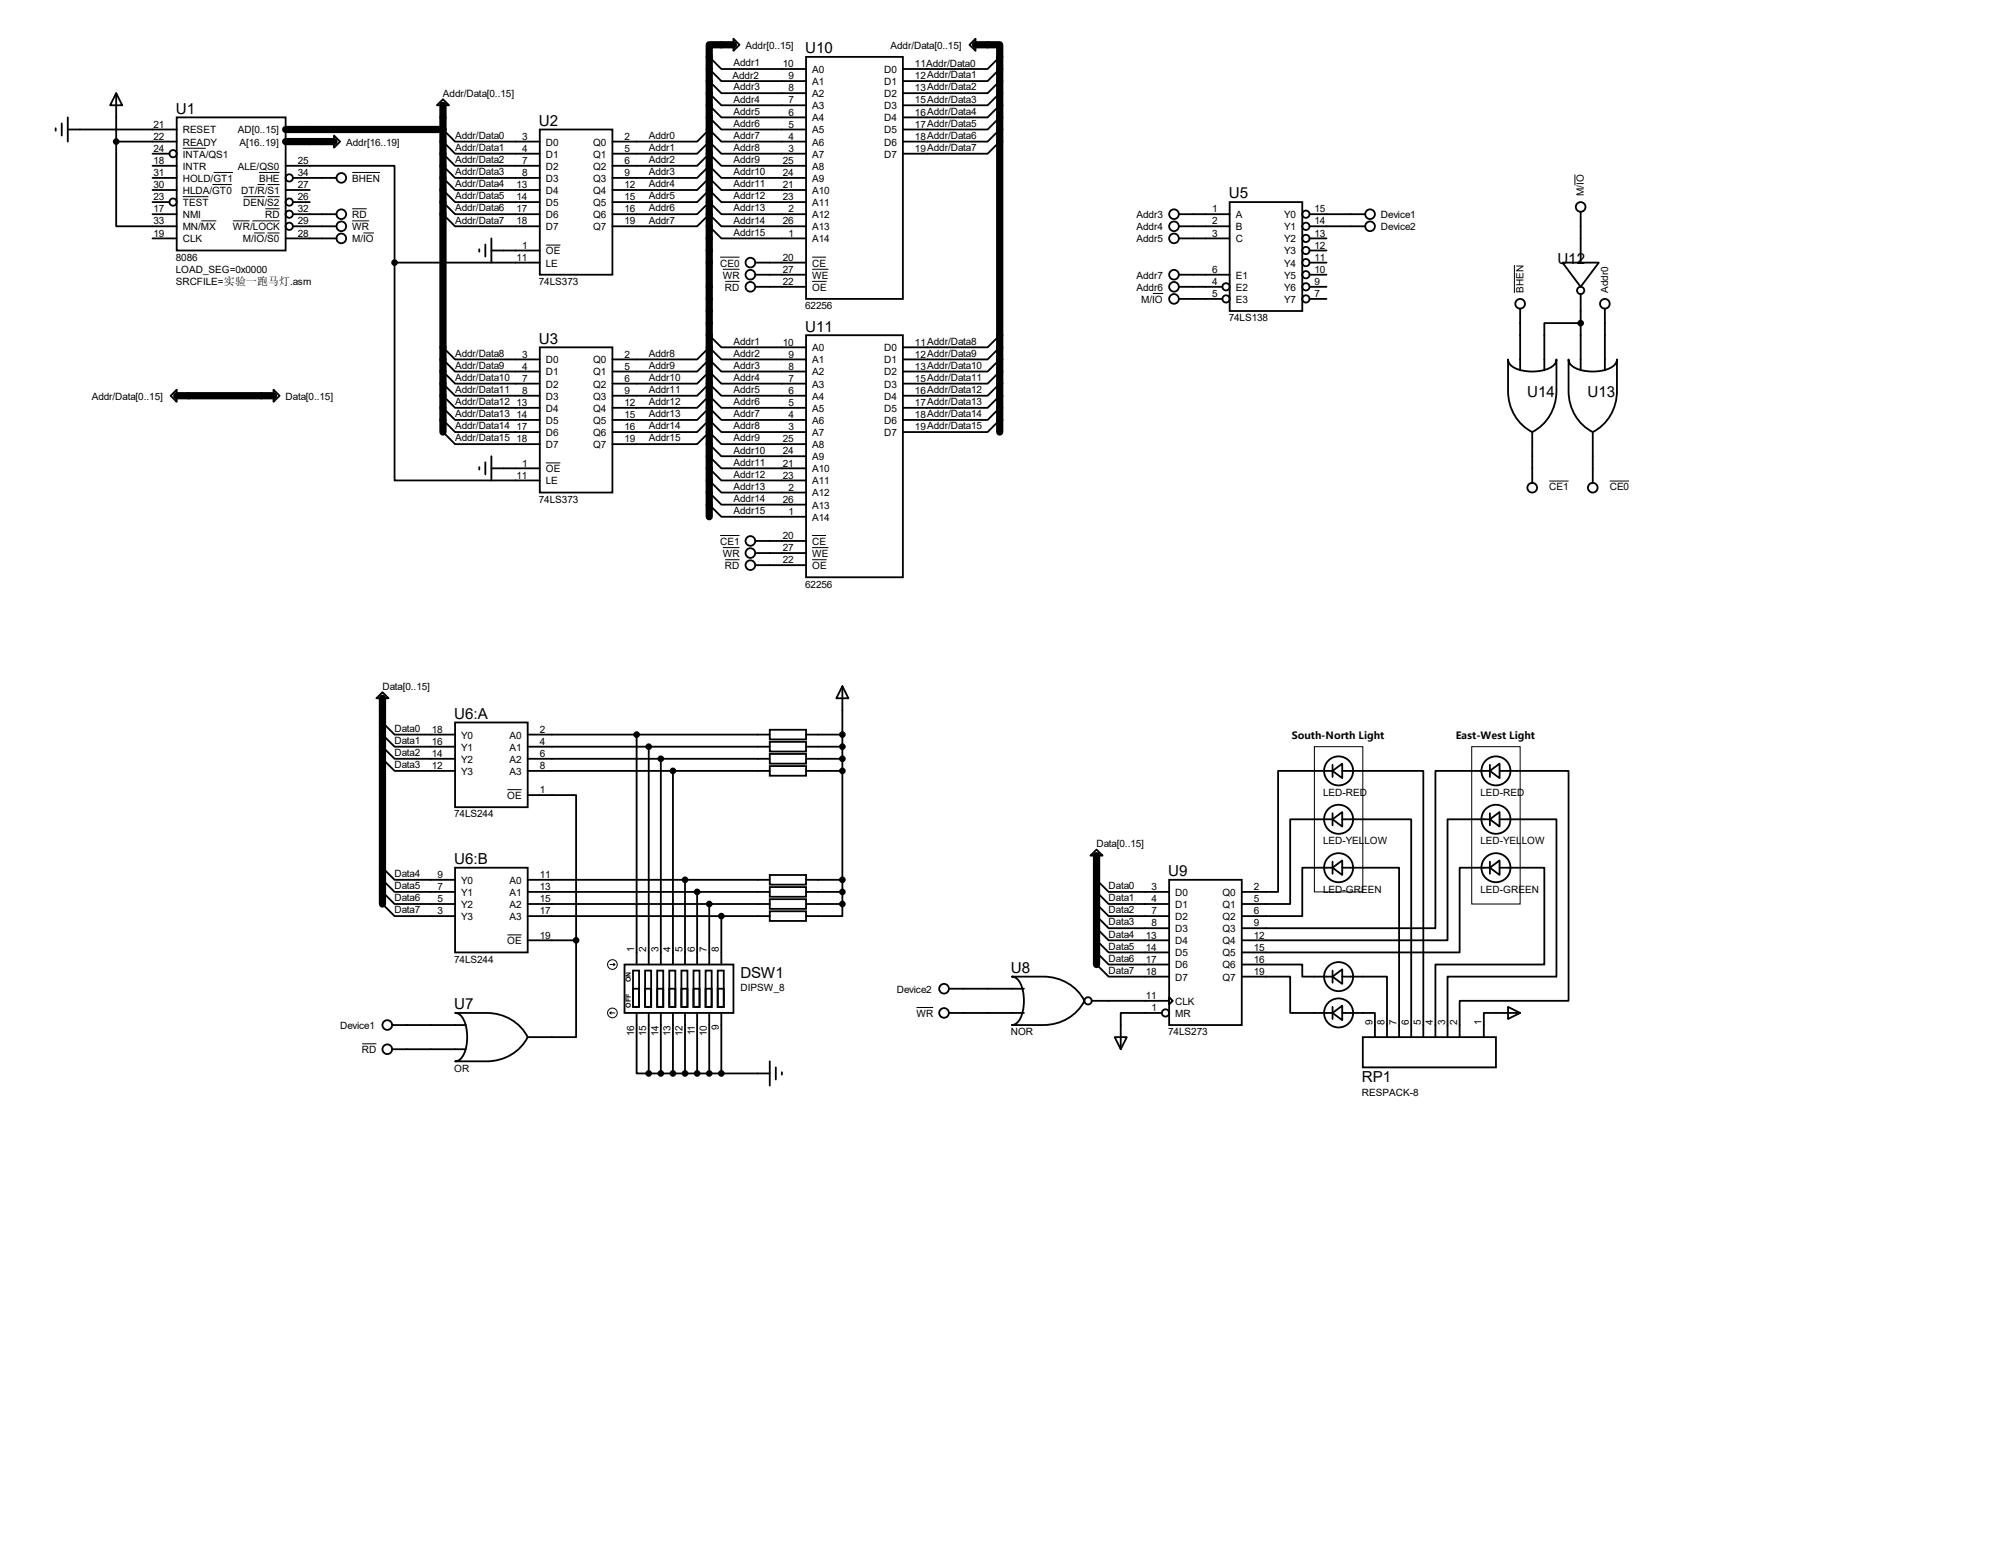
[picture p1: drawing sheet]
<svg xmlns="http://www.w3.org/2000/svg" width="279mm" height="216mm" viewBox="0 0 279 216" stroke-linecap="round" stroke-linejoin="round" font-family="sans-serif">
<path d="M40 19.8h6.7M40 18.1h22M62 14.7v45.8M102.6 6.3h-3.4v66M136.5 6.3h3.4v54.2M24.7 55.4h13.6M53.5 97.7v28.8M153.4 119.7v15.3" fill="none" stroke="#000" stroke-width="1"/>
<g fill="none" stroke="#000" stroke-width=".25">
<path d="M7.8 17.9v.4M8.6 17.3v1.7M9.5 18.1h15.2M9.5 16.4v3.4M16.3 13l.8 1.7h-1.7zM16.3 19.8v11.9h8.4M16.3 13v6.8M16.3 19.8h8.4M24.7 16.4h15.3v18.7h-15.3zM46.7 19l.9 .8-.9 .9zM61.1 14.7l.9-.8 .8 .8zM62 19.8l1.7 1.7h11.8"/>
<path d="M62 18.1l1.7 1.7h11.8M75.5 18.1h10.2v20.3h-10.2zM85.7 19.8h11.8l1.7-1.7 1.7 1.7h11.9M99.2 8l1.7 1.7h11.9M99.2 9.7l1.7 1.6h11.9M99.2 11.3l1.7 1.7h11.9M99.2 13l1.7 1.7h11.9M99.2 14.7l1.7 1.7h11.9M99.2 16.4l1.7 1.7h11.9M102.6 5.4l.9 .9-.9 .8zM112.8 8h13.5v33.8h-13.5zM135.6 6.3l.9-.9v1.7z"/>
<path d="M139.9 8l-1.7 1.7h-11.9M139.9 9.7l-1.7 1.6h-11.9M139.9 11.3l-1.7 1.7h-11.9M139.9 13l-1.7 1.7h-11.9M139.9 14.7l-1.7 1.7h-11.9M139.9 16.4l-1.7 1.7h-11.9M139.9 19.8l-1.7 1.7h-11.9M139.9 18.1l-1.7 1.7h-11.9M21.3 33.4h3.4M21.3 30h3.4M21.3 24.9h3.4M21.3 21.5h2.4"/>
<path d="M21.3 23.2h3.4M21.3 26.6h3.4M21.3 28.3h2.4M40 23.2h15.2v13.5M40 33.4h7.1M40 26.6h3.3M41 30h6.1M41 31.7h6.1M41 24.9h6.1M41 28.3h2.3M55.2 36.7v30.5h20.3M55.2 36.7h20.3"/>
<path d="M62 30l1.7 1.7h11.8M62 28.3l1.7 1.7h11.8M62 26.6l1.7 1.7h11.8M62 24.9l1.7 1.7h11.8M62 23.2l1.7 1.7h11.8M62 21.5l1.7 1.7h11.8M67.1 34.9v.3M67.9 34.2v1.7M68.7 35.1h6.8M68.7 33.4v3.3M85.7 31.7h11.8l1.7-1.7 1.7 1.7h11.9M85.7 30h11.8l1.7-1.7 1.7 1.7h11.9"/>
<path d="M85.7 28.3h11.8l1.7-1.7 1.7 1.7h11.9M85.7 26.6h11.8l1.7-1.7 1.7 1.7h11.9M85.7 24.9h11.8l1.7-1.7 1.7 1.7h11.9M85.7 23.2h11.8l1.7-1.7 1.7 1.7h11.9M85.7 21.5h11.8l1.7-1.7 1.7 1.7h11.9M99.2 31.7l1.7 1.7h11.9M105.7 38.4h7.1M105.7 36.7h7.1M164.9 33.4h7.1M164.9 30h7.1M164.9 31.7h7.1M164.9 38.4h7.1"/>
<path d="M172 28.3h10.2v15.2h-10.2zM183.2 33.4h2.4M183.2 30h7.8M183.2 31.7h7.8M183.2 35.1h2.4M183.2 38.4h2.4M183.2 36.7h2.4M218.6 36.7h5.1l-2.6 3.4zM221.1 29.6v7.1M23.9 55.4l.8-.9v1.7zM38.3 54.5l.8 .9-.8 .8zM62 58.8l1.7 1.7h11.8"/>
<path d="M62 57.1l1.7 1.7h11.8M62 55.4l1.7 1.7h11.8M62 53.7l1.7 1.7h11.8M62 52l1.7 1.7h11.8M62 50.3l1.7 1.7h11.8M62 48.6l1.7 1.7h11.8M75.5 48.6h10.2v20.3h-10.2zM85.7 58.8h11.8l1.7-1.7 1.7 1.7h11.9M85.7 57.1h11.8l1.7-1.7 1.7 1.7h11.9M85.7 55.4h11.8l1.7-1.7 1.7 1.7h11.9M85.7 53.7h11.8l1.7-1.7 1.7 1.7h11.9M85.7 52h11.8l1.7-1.7 1.7 1.7h11.9"/>
<path d="M85.7 50.3h11.8l1.7-1.7 1.7 1.7h11.9M99.2 46.9l1.7 1.7h11.9M105.7 40.1h7.1M112.8 46.9h13.5v33.9h-13.5zM139.9 46.9l-1.7 1.7h-11.9M139.9 48.6l-1.7 1.7h-11.9M139.9 50.3l-1.7 1.7h-11.9M139.9 52l-1.7 1.7h-11.9M139.9 53.7l-1.7 1.7h-11.9M139.9 55.4l-1.7 1.7h-11.9M139.9 58.8l-1.7 1.7h-11.9M139.9 57.1l-1.7 1.7h-11.9"/>
<path d="M164.9 41.8h6.1M164.9 40.1h6.1M183.2 41.8h2.4M183.2 40.1h2.4M211 50.3a1.63 1.63 0 0 0 1.3 1.3 5.7 5.7 0 0 0 5.1-.5l.3-.4 .1-.4v4.4a6.4 6.4 0 0 1-3.4 5.8 6.3 6.3 0 0 1-3.4-5.8zM212.7 43.2v8.6M219.5 50.3a1.63 1.63 0 0 0 1.2 1.3 5.7 5.7 0 0 0 5.2-.5l.2-.4 .1-.4v4.4a6.4 6.4 0 0 1-3.4 5.8 6.3 6.3 0 0 1-3.3-5.8zM221.1 45.2h-5v6.6M221.1 41.1v10.7M224.5 43.2v8.6M62 60.5l1.7 1.6h11.8M67.1 65.4v.3"/>
<path d="M67.9 64.7v1.7M68.7 65.5h6.8M68.7 63.8v3.4M85.7 62.1h11.8l1.7-1.6 1.7 1.6h11.9M85.7 60.5h11.8l1.7-1.7 1.7 1.7h11.9M99.2 62.1l1.7 1.7h11.9M99.2 63.8l1.7 1.7h11.9M99.2 65.5l1.7 1.7h11.9M99.2 67.2l1.7 1.7h11.9M99.2 68.9l1.7 1.7h11.9M99.2 70.6l1.7 1.7h11.9M105.7 75.7h7.1"/>
<path d="M105.7 79.1h7.1M105.7 77.4h7.1M214.4 60.5v7.1M222.8 60.5v7.1M53.5 96.9l.9 .8h-1.7zM117.9 96l.8 1.7h-1.7zM117.9 96v30.5M53.5 106.2l1.7 1.7h8.5M53.5 104.5l1.7 1.7h8.5M53.5 102.8l1.7 1.7h8.5M53.5 101.1l1.7 1.7h8.5M63.7 101.1h10.1v11.8h-10.1z"/>
<path d="M73.8 111.3h6.8v20.3M73.8 102.8h33.9M73.8 106.2h33.9M73.8 104.5h33.9M73.8 107.9h33.9M89.1 102.8v32.2M90.8 104.5v30.5M92.5 106.2v28.8M94.1 107.9v27.1M107.7 102.1h5.1v1.4h-5.1zM107.7 103.8h5.1v1.4h-5.1zM107.7 105.5h5.1v1.3h-5.1z"/>
<path d="M107.7 107.2h5.1v1.3h-5.1zM112.8 102.8h5.1M112.8 106.2h5.1M112.8 104.5h5.1M112.8 107.9h5.1M153.4 118.9l.9 .8h-1.7zM186.4 107.9l1.4-1.1v2.1zM186.4 114.6l1.4-1v2.1zM186.4 107.9h-7.6v16.9h-5.1M186.4 114.6h-5.9v11.9h-6.8M186.4 107v1.7M186.4 113.8v1.7"/>
<path d="M187.8 107.9h11.3v37.2M187.8 114.6h9.6v30.5M208.4 107.9l1.4-1.1v2.1zM208.4 114.6l1.4-1v2.1zM208.4 107.9h-7.6v22h-27.1M208.4 114.6h-5.9v17h-28.8M208.4 107v1.7M208.4 113.8v1.7M209.8 107.9h9.7v32.1h-15.3v5.1M209.8 114.6h8v22.1h-15.3v8.4M53.5 126.5l1.7 1.7h8.5M53.5 124.8l1.7 1.7h8.5"/>
<path d="M53.5 123.1l1.7 1.7h8.5M53.5 121.4l1.7 1.7h8.5M63.7 121.4h10.1v11.9h-10.1zM73.8 126.5h33.9M73.8 124.8h33.9M73.8 123.1h33.9M73.8 131.6h6.8M73.8 128.2h33.9M80.6 131.6v13.5h-6.8M87.4 135h15.2v6.7h-15.2zM88.6 135.8h.8v5.1h-.8zM88.6 138.3h.8v2.6h-.8z"/>
<path d="M90.3 135.8h.8v5.1h-.8zM90.3 138.3h.8v2.6h-.8zM91.9 135.8h.9v5.1h-.9zM91.9 138.3h.9v2.6h-.9zM93.6 135.8h.9v5.1h-.9zM93.6 138.3h.9v2.6h-.9zM95.3 135.8h.9v5.1h-.9zM95.3 138.3h.9v2.6h-.9zM95.8 123.1v11.9M97 135.8h.9v5.1h-.9zM97 138.3h.9v2.6h-.9zM97.5 124.8v10.2"/>
<path d="M98.7 135.8h.9v5.1h-.9zM98.7 138.3h.9v2.6h-.9zM99.2 126.5v8.5M100.4 135.8h.9v5.1h-.9zM100.4 138.3h.9v2.6h-.9zM100.9 128.2v6.8M107.7 122.4h5.1v1.4h-5.1zM107.7 124.1h5.1v1.4h-5.1zM107.7 125.8h5.1v1.4h-5.1zM107.7 127.5h5.1v1.4h-5.1zM112.8 126.5h5.1M112.8 124.8h5.1"/>
<path d="M112.8 123.1h5.1M117.9 126.5v1.7h-5.1M132.8 138.3h10.5M141.6 136.7h4.4a6.4 6.4 0 0 1 5.7 3.3 6.3 6.3 0 0 1-5.7 3.4h-4.4a1.63 1.63 0 0 0 1.3-1.2 5.7 5.7 0 0 0-.6-5.2l-.3-.3zM153.4 135l1.7 1.7h8.5M153.4 133.3l1.7 1.7h8.5M153.4 131.6l1.7 1.7h8.5M153.4 129.9l1.7 1.7h8.5M153.4 128.2l1.7 1.7h8.5M153.4 126.5l1.7 1.7h8.5M153.4 124.8l1.7 1.7h8.5M153.4 123.1l1.7 1.7h8.5"/>
<path d="M163.6 123.1h10.1v20.3h-10.1zM163.6 139.5l.5 .5-.5 .5zM173.7 135h8.5v1.7h4.2M173.7 136.7h6.8v5h5.9M186.4 136.7l1.4-1.1v2.1zM186.4 121.4l1.4-1v2zM186.4 121.4h-4.2v6.8h-8.5M186.4 120.6v1.7M186.4 135.8v1.7M187.8 136.7h6.3v8.4M187.8 121.4h7.9v23.7M208.4 121.4l1.4-1v2z"/>
<path d="M208.4 121.4h-4.2v11.9h-30.5M208.4 120.6v1.7M209.8 121.4h6.3v13.6h-15.3v10.1M54.9 143.4h10.3M54.9 146.8h10.3M63.7 141.7h4.4a6.4 6.4 0 0 1 5.7 3.4 6.3 6.3 0 0 1-5.7 3.4h-4.4a1.63 1.63 0 0 0 1.3-1.3 5.7 5.7 0 0 0-.6-5.1l-.3-.3zM89.1 141.7v8.5h1.7M90.8 141.7v8.5M90.8 150.2h16.9M92.5 141.7v8.5M94.1 141.7v8.5M95.8 141.7v8.5"/>
<path d="M97.5 141.7v8.5M99.2 141.7v8.5M100.9 141.7v8.5M107.7 148.5v3.4M108.5 149.4v1.6M109.4 150v.4M132.8 141.7h10.5M152.7 140h10.9M156 145.1h1.6l-.8 1.7zM162.6 141.7h-5.8v5.1M186.4 141.7l1.4-1v2zM186.4 140.9v1.7"/>
<path d="M187.8 141.7h4.6v3.4M190.7 145.1h18.6v4.3h-18.6zM211 140.9l1.7 .8-1.7 .9zM212.7 141.7h-5.1v3.4"/>
<circle cx="24.2" cy="21.5" r=".51"/>
<circle cx="24.2" cy="28.3" r=".51"/>
<circle cx="40.5" cy="30" r=".51"/>
<circle cx="40.5" cy="24.9" r=".51"/>
<circle cx="40.5" cy="31.7" r=".51"/>
<circle cx="40.5" cy="28.3" r=".51"/>
<circle cx="47.8" cy="30" r=".68"/>
<circle cx="47.8" cy="33.4" r=".68"/>
<circle cx="47.8" cy="24.9" r=".68"/>
<circle cx="47.8" cy="31.7" r=".68"/>
<circle cx="105" cy="36.7" r=".68"/>
<circle cx="105" cy="38.4" r=".68"/>
<circle cx="164.3" cy="30" r=".68"/>
<circle cx="164.3" cy="31.7" r=".68"/>
<circle cx="164.3" cy="33.4" r=".68"/>
<circle cx="164.3" cy="38.4" r=".68"/>
<circle cx="182.7" cy="38.4" r=".51"/>
<circle cx="182.7" cy="35.1" r=".51"/>
<circle cx="182.7" cy="36.7" r=".51"/>
<circle cx="182.7" cy="30" r=".51"/>
<circle cx="182.7" cy="31.7" r=".51"/>
<circle cx="182.7" cy="33.4" r=".51"/>
<circle cx="191.7" cy="31.7" r=".68"/>
<circle cx="191.7" cy="30" r=".68"/>
<circle cx="221.1" cy="29" r=".68"/>
<circle cx="105" cy="40.1" r=".68"/>
<circle cx="164.3" cy="41.8" r=".68"/>
<circle cx="164.3" cy="40.1" r=".68"/>
<circle cx="171.5" cy="40.1" r=".51"/>
<circle cx="171.5" cy="41.8" r=".51"/>
<circle cx="182.7" cy="41.8" r=".51"/>
<circle cx="182.7" cy="40.1" r=".51"/>
<circle cx="212.7" cy="42.5" r=".68"/>
<circle cx="221.1" cy="40.6" r=".51"/>
<circle cx="224.5" cy="42.5" r=".68"/>
<circle cx="105" cy="77.4" r=".68"/>
<circle cx="105" cy="75.7" r=".68"/>
<circle cx="105" cy="79.1" r=".68"/>
<circle cx="214.4" cy="68.2" r=".68"/>
<circle cx="222.8" cy="68.2" r=".68"/>
<circle cx="187.3" cy="107.9" r="2.03"/>
<circle cx="187.3" cy="114.6" r="2.03"/>
<circle cx="209.3" cy="107.9" r="2.03"/>
<circle cx="209.3" cy="114.6" r="2.03"/>
<circle cx="132.1" cy="138.3" r=".68"/>
<circle cx="187.3" cy="136.7" r="2.03"/>
<circle cx="187.3" cy="121.4" r="2.03"/>
<circle cx="209.3" cy="121.4" r="2.03"/>
<circle cx="54.2" cy="146.8" r=".68"/>
<circle cx="54.2" cy="143.4" r=".68"/>
<circle cx="132.1" cy="141.7" r=".68"/>
<circle cx="152.2" cy="140" r=".51"/>
<circle cx="163.1" cy="141.7" r=".51"/>
<circle cx="187.3" cy="141.7" r="2.03"/>
</g>
<g fill="none" stroke="#000" stroke-width=".14">
<path d="M25.6 20.7h3.2M25.6 27.5h3.6M28.2 30.9h2.1M29.7 25.8h2.7M29.9 24.1h2.7M32.6 30.9h2.3M34.1 27.5h2.9M35.3 30.9h3.8M35.6 32.6h1.4M36 25.8h1M36.2 24.1h2.9M37.1 29.2h2"/>
<path d="M37.4 32.6h1.7M37.4 25.8h1.7M37.4 27.5h1.7M49.3 29.2h2M49.3 30.9h2.3M49.3 24.1h3.9M50.8 32.6h1.5M76.4 34.3h2M100.8 36h2.7M101.1 37.7h2.4M101.5 39.4h2M113.6 36h2"/>
<path d="M113.6 37.7h2.3M113.6 39.4h2.1M211.9 37.1v3.9M220.3 24.4v1.5M161.3 41.1h1.4M76.4 64.8h2M100.8 74.9h2.7M101.1 76.6h2.4M101.5 78.3h2M113.6 74.9h2M113.6 76.6h2.3M113.6 78.3h2.1"/>
<path d="M216.7 67.3h2.8M225.2 67.3h2.7M71 110.5h2M183.9 104.5h6.8v20.3h-6.8zM205.9 104.5h6.8v22h-6.8zM71 130.8h2M85.3 135h.7M85.9 134.8l.1 .2M86 135l-.1 .1M50.7 146h2M85.3 141.7l.2 .2M85.3 141.7h.7"/>
<path d="M85.5 141.6l-.2 .1M128.2 141h2.4"/>
<circle cx="85.7" cy="135" r=".68"/>
<circle cx="85.7" cy="141.7" r=".68"/>
</g>
<g fill="#000" stroke="#000" stroke-width=".25">
<circle cx="16.3" cy="19.8" r=".34"/>
<circle cx="99.2" cy="18.1" r=".34"/>
<circle cx="99.2" cy="19.8" r=".34"/>
<circle cx="55.2" cy="36.7" r=".34"/>
<circle cx="99.2" cy="28.3" r=".34"/>
<circle cx="99.2" cy="26.6" r=".34"/>
<circle cx="99.2" cy="24.9" r=".34"/>
<circle cx="99.2" cy="21.5" r=".34"/>
<circle cx="99.2" cy="30" r=".34"/>
<circle cx="99.2" cy="23.2" r=".34"/>
<circle cx="99.2" cy="57.1" r=".34"/>
<circle cx="99.2" cy="53.7" r=".34"/>
<circle cx="99.2" cy="55.4" r=".34"/>
<circle cx="99.2" cy="50.3" r=".34"/>
<circle cx="99.2" cy="52" r=".34"/>
<circle cx="99.2" cy="58.8" r=".34"/>
<circle cx="99.2" cy="48.6" r=".34"/>
<circle cx="221.1" cy="45.2" r=".34"/>
<circle cx="99.2" cy="60.5" r=".34"/>
<circle cx="89.1" cy="102.8" r=".34"/>
<circle cx="90.8" cy="104.5" r=".34"/>
<circle cx="92.5" cy="106.2" r=".34"/>
<circle cx="94.1" cy="107.9" r=".34"/>
<circle cx="117.9" cy="107.9" r=".34"/>
<circle cx="117.9" cy="102.8" r=".34"/>
<circle cx="117.9" cy="106.2" r=".34"/>
<circle cx="117.9" cy="104.5" r=".34"/>
<circle cx="80.6" cy="131.6" r=".34"/>
<circle cx="95.8" cy="123.1" r=".34"/>
<circle cx="97.5" cy="124.8" r=".34"/>
<circle cx="99.2" cy="126.5" r=".34"/>
<circle cx="100.9" cy="128.2" r=".34"/>
<circle cx="117.9" cy="123.1" r=".34"/>
<circle cx="117.9" cy="124.8" r=".34"/>
<circle cx="117.9" cy="126.5" r=".34"/>
<circle cx="90.8" cy="150.2" r=".34"/>
<circle cx="92.5" cy="150.2" r=".34"/>
<circle cx="94.1" cy="150.2" r=".34"/>
<circle cx="95.8" cy="150.2" r=".34"/>
<circle cx="97.5" cy="150.2" r=".34"/>
<circle cx="99.2" cy="150.2" r=".34"/>
<circle cx="100.9" cy="150.2" r=".34"/>
</g>
<g font-size="2.1">
<text x="112.6" y="7.5">U10</text>
<text x="24.6" y="15.9">U1</text>
<text x="75.4" y="17.6">U2</text>
<text x="171.9" y="27.8">U5</text>
<text x="217.9" y="36.9">U12</text>
<text x="112.6" y="46.4">U11</text>
<text x="75.4" y="48.1">U3</text>
<text x="213.7" y="55.5">U14</text>
<text x="222.1" y="55.5">U13</text>
<text x="63.5" y="100.6">U6:A</text>
<text x="63.5" y="120.9">U6:B</text>
<text x="163.4" y="122.6">U9</text>
<text x="103.6" y="136.8">DSW1</text>
<text x="141.4" y="136.1">U8</text>
<text x="63.5" y="141.2">U7</text>
<text x="190.5" y="151.4">RP1</text>
</g>
<g font-size="1.4">
<text x="102.5" y="11.1">Addr2</text>
<text x="102.6" y="9.3">Addr1</text>
<text x="104.3" y="6.8">Addr[0..15]</text>
<text x="109.5" y="9.4">10</text>
<text x="110.3" y="11.1">9</text>
<text x="113.6" y="10.2">A0</text>
<text x="113.6" y="11.9">A1</text>
<text x="123.7" y="10.2">D0</text>
<text x="123.7" y="11.9">D1</text>
<text x="124.6" y="6.8">Addr/Data[0..15]</text>
<text x="128" y="9.4">11Addr/Data0</text>
<text x="128" y="11.1">12Addr/Data1</text>
<text x="21.5" y="17.9">21</text>
<text x="62" y="13.6">Addr/Data[0..15]</text>
<text x="102.6" y="12.7">Addr3</text>
<text x="102.6" y="14.4">Addr4</text>
<text x="102.6" y="16">Addr5</text>
<text x="102.6" y="17.7">Addr6</text>
<text x="110.3" y="12.8">8</text>
<text x="110.3" y="14.5">7</text>
<text x="110.3" y="16.2">6</text>
<text x="110.3" y="17.9">5</text>
<text x="113.6" y="13.6">A2</text>
<text x="113.6" y="15.3">A3</text>
<text x="113.6" y="17">A4</text>
<text x="123.7" y="13.6">D2</text>
<text x="123.7" y="15.3">D3</text>
<text x="123.7" y="17">D4</text>
<text x="128" y="12.8">13Addr/Data2</text>
<text x="128" y="14.5">15Addr/Data3</text>
<text x="128" y="16.2">16Addr/Data4</text>
<text x="128" y="17.9">17Addr/Data5</text>
<text x="21.5" y="19.6">22</text>
<text x="21.5" y="22.9">18</text>
<text x="21.5" y="21.3">24</text>
<text x="25.6" y="20.4">READY</text>
<text x="25.6" y="23.7">INTR</text>
<text x="25.6" y="18.7">RESET</text>
<text x="25.6" y="22.1">INTA/QS1</text>
<text x="33.3" y="18.7">AD[0..15]</text>
<text x="33.3" y="23.7">ALE/QS0</text>
<text x="33.5" y="20.4">A[16..19]</text>
<text x="41.7" y="22.9">25</text>
<text x="48.4" y="20.4">Addr[16..19]</text>
<text x="63.7" y="22.8">Addr/Data2</text>
<text x="63.7" y="21.1">Addr/Data1</text>
<text x="63.7" y="19.4">Addr/Data0</text>
<text x="73.1" y="19.6">3</text>
<text x="73.1" y="21.3">4</text>
<text x="73.1" y="22.9">7</text>
<text x="76.4" y="20.4">D0</text>
<text x="76.4" y="22.1">D1</text>
<text x="76.4" y="23.7">D2</text>
<text x="83" y="20.4">Q0</text>
<text x="83" y="22.1">Q1</text>
<text x="83" y="23.7">Q2</text>
<text x="87.4" y="19.6">2</text>
<text x="87.4" y="21.3">5</text>
<text x="87.4" y="22.9">6</text>
<text x="90.8" y="19.4">Addr0</text>
<text x="90.8" y="22.8">Addr2</text>
<text x="90.8" y="21.1">Addr1</text>
<text x="102.6" y="19.4">Addr7</text>
<text x="102.6" y="21.1">Addr8</text>
<text x="102.6" y="22.8">Addr9</text>
<text x="109.5" y="22.9">25</text>
<text x="110.3" y="19.6">4</text>
<text x="110.3" y="21.3">3</text>
<text x="113.6" y="18.7">A5</text>
<text x="113.6" y="20.4">A6</text>
<text x="113.6" y="22.1">A7</text>
<text x="113.6" y="23.7">A8</text>
<text x="123.7" y="18.7">D5</text>
<text x="123.7" y="20.4">D6</text>
<text x="123.7" y="22.1">D7</text>
<text x="128" y="19.6">18Addr/Data6</text>
<text x="128" y="21.3">19Addr/Data7</text>
<text x="21.5" y="29.7">17</text>
<text x="21.5" y="24.6">31</text>
<text x="21.5" y="26.3">30</text>
<text x="21.5" y="28">23</text>
<text x="25.6" y="25.4">HOLD/GT1</text>
<text x="25.6" y="27.1">HLDA/GT0</text>
<text x="25.6" y="28.8">TEST</text>
<text x="33.7" y="27.1">DT/R/S1</text>
<text x="34" y="28.8">DEN/S2</text>
<text x="36.2" y="25.4">BHE</text>
<text x="41.7" y="26.3">27</text>
<text x="41.7" y="24.6">34</text>
<text x="41.7" y="28">26</text>
<text x="41.7" y="29.7">32</text>
<text x="49.3" y="25.4">BHEN</text>
<text x="63.7" y="29.6">Addr/Data6</text>
<text x="63.7" y="27.9">Addr/Data5</text>
<text x="63.7" y="26.2">Addr/Data4</text>
<text x="63.7" y="24.5">Addr/Data3</text>
<text x="72.3" y="26.3">13</text>
<text x="72.3" y="28">14</text>
<text x="72.3" y="29.7">17</text>
<text x="73.1" y="24.6">8</text>
<text x="76.4" y="25.4">D3</text>
<text x="76.4" y="27.1">D4</text>
<text x="76.4" y="28.8">D5</text>
<text x="83" y="25.4">Q3</text>
<text x="83" y="27.1">Q4</text>
<text x="83" y="28.8">Q5</text>
<text x="87.4" y="24.6">9</text>
<text x="87.4" y="26.3">12</text>
<text x="87.4" y="28">15</text>
<text x="87.4" y="29.7">16</text>
<text x="90.8" y="29.6">Addr6</text>
<text x="90.8" y="27.9">Addr5</text>
<text x="90.8" y="26.2">Addr4</text>
<text x="90.8" y="24.5">Addr3</text>
<text x="102.6" y="24.5">Addr10</text>
<text x="102.6" y="26.2">Addr11</text>
<text x="102.6" y="27.9">Addr12</text>
<text x="102.6" y="29.6">Addr13</text>
<text x="109.5" y="24.6">24</text>
<text x="109.5" y="26.3">21</text>
<text x="109.5" y="28">23</text>
<text x="110.3" y="29.7">2</text>
<text x="113.6" y="25.4">A9</text>
<text x="113.6" y="27.1">A10</text>
<text x="113.6" y="28.8">A11</text>
<text x="169.6" y="29.7">1</text>
<text x="183.9" y="29.7">15</text>
<text x="221.6" y="27.4" transform="rotate(-90 221.6 27.4)">M/IO</text>
<text x="21.5" y="33.1">19</text>
<text x="21.5" y="31.4">33</text>
<text x="25.6" y="30.5">NMI</text>
<text x="25.6" y="33.9">CLK</text>
<text x="25.6" y="32.2">MN/MX</text>
<text x="32.6" y="32.2">WR/LOCK</text>
<text x="34" y="33.9">M/IO/S0</text>
<text x="37.1" y="30.5">RD</text>
<text x="41.7" y="33.1">28</text>
<text x="41.7" y="31.4">29</text>
<text x="49.3" y="30.5">RD</text>
<text x="49.3" y="32.2">WR</text>
<text x="49.3" y="33.9">M/IO</text>
<text x="63.7" y="31.3">Addr/Data7</text>
<text x="72.3" y="31.4">18</text>
<text x="73.1" y="34.8">1</text>
<text x="76.4" y="30.5">D6</text>
<text x="76.4" y="32.2">D7</text>
<text x="76.4" y="35.6">OE</text>
<text x="83" y="30.5">Q6</text>
<text x="83" y="32.2">Q7</text>
<text x="87.4" y="31.4">19</text>
<text x="90.8" y="31.3">Addr7</text>
<text x="102.6" y="31.3">Addr14</text>
<text x="102.6" y="33">Addr15</text>
<text x="109.5" y="31.4">26</text>
<text x="110.3" y="33.1">1</text>
<text x="113.6" y="30.5">A12</text>
<text x="113.6" y="32.2">A13</text>
<text x="113.6" y="33.9">A14</text>
<text x="159" y="30.5">Addr3</text>
<text x="159" y="32.2">Addr4</text>
<text x="159" y="33.9">Addr5</text>
<text x="169.6" y="31.4">2</text>
<text x="169.6" y="33.1">3</text>
<text x="172.9" y="30.5">A</text>
<text x="172.9" y="32.2">B</text>
<text x="172.9" y="33.9">C</text>
<text x="179.7" y="30.5">Y0</text>
<text x="179.7" y="32.2">Y1</text>
<text x="179.7" y="33.9">Y2</text>
<text x="179.7" y="35.6">Y3</text>
<text x="183.9" y="31.4">14</text>
<text x="183.9" y="33.1">13</text>
<text x="183.9" y="34.8">12</text>
<text x="193.2" y="30.5">Device1</text>
<text x="193.2" y="32.2">Device2</text>
<text x="24.6" y="36.5">8086</text>
<text x="24.6" y="38.2">LOAD_SEG=0x0000</text>
<text x="24.6" y="39.8">SRCFILE=实验一跑马灯.asm</text>
<text x="72.3" y="36.5">11</text>
<text x="75.4" y="39.9">74LS373</text>
<text x="76.4" y="37.3">LE</text>
<text x="100.8" y="37.3">CE0</text>
<text x="101.1" y="39">WR</text>
<text x="101.4" y="40.7">RD</text>
<text x="109.5" y="36.5">20</text>
<text x="109.5" y="38.2">27</text>
<text x="109.5" y="39.9">22</text>
<text x="113.6" y="37.3">CE</text>
<text x="113.6" y="39">WE</text>
<text x="113.6" y="40.7">OE</text>
<text x="159" y="39">Addr7</text>
<text x="159" y="40.7">Addr6</text>
<text x="169.6" y="38.2">6</text>
<text x="169.6" y="39.9">4</text>
<text x="169.6" y="41.6">5</text>
<text x="172.9" y="39">E1</text>
<text x="172.9" y="40.7">E2</text>
<text x="179.7" y="37.3">Y4</text>
<text x="179.7" y="39">Y5</text>
<text x="179.7" y="40.7">Y6</text>
<text x="183.9" y="36.5">11</text>
<text x="183.9" y="38.2">10</text>
<text x="183.9" y="39.9">9</text>
<text x="183.9" y="41.6">7</text>
<text x="213.1" y="41" transform="rotate(-90 213.1 41)">BHEN</text>
<text x="225" y="41" transform="rotate(-90 225 41)">Addr0</text>
<text x="112.6" y="43.3">62256</text>
<text x="159.7" y="42.4">M/IO</text>
<text x="171.9" y="45">74LS138</text>
<text x="172.9" y="42.4">E3</text>
<text x="179.7" y="42.4">Y7</text>
<text x="63.7" y="53.3">Addr/Data10</text>
<text x="63.7" y="51.6">Addr/Data9</text>
<text x="63.7" y="49.9">Addr/Data8</text>
<text x="73.1" y="50">3</text>
<text x="73.1" y="51.7">4</text>
<text x="73.1" y="53.4">7</text>
<text x="76.4" y="50.8">D0</text>
<text x="76.4" y="52.5">D1</text>
<text x="83" y="50.8">Q0</text>
<text x="83" y="52.5">Q1</text>
<text x="87.4" y="50">2</text>
<text x="87.4" y="51.7">5</text>
<text x="87.4" y="53.4">6</text>
<text x="90.8" y="53.3">Addr10</text>
<text x="90.8" y="51.6">Addr9</text>
<text x="90.8" y="49.9">Addr8</text>
<text x="102.6" y="51.6">Addr3</text>
<text x="102.6" y="53.3">Addr4</text>
<text x="102.6" y="48.2">Addr1</text>
<text x="102.6" y="49.9">Addr2</text>
<text x="109.5" y="48.3">10</text>
<text x="110.3" y="50">9</text>
<text x="110.3" y="51.7">8</text>
<text x="110.3" y="53.4">7</text>
<text x="113.6" y="49.1">A0</text>
<text x="113.6" y="50.8">A1</text>
<text x="113.6" y="52.5">A2</text>
<text x="123.7" y="49.1">D0</text>
<text x="123.7" y="50.8">D1</text>
<text x="123.7" y="52.5">D2</text>
<text x="128" y="48.3">11Addr/Data8</text>
<text x="128" y="50">12Addr/Data9</text>
<text x="128" y="51.7">13Addr/Data10</text>
<text x="128" y="53.4">15Addr/Data11</text>
<text x="12.8" y="55.9">Addr/Data[0..15]</text>
<text x="40" y="55.9">Data[0..15]</text>
<text x="63.7" y="58.4">Addr/Data13</text>
<text x="63.7" y="56.7">Addr/Data12</text>
<text x="63.7" y="55">Addr/Data11</text>
<text x="72.3" y="56.8">13</text>
<text x="72.3" y="58.5">14</text>
<text x="73.1" y="55.1">8</text>
<text x="76.4" y="54.2">D2</text>
<text x="76.4" y="55.9">D3</text>
<text x="76.4" y="57.6">D4</text>
<text x="76.4" y="59.3">D5</text>
<text x="83" y="54.2">Q2</text>
<text x="83" y="55.9">Q3</text>
<text x="83" y="57.6">Q4</text>
<text x="83" y="59.3">Q5</text>
<text x="87.4" y="55.1">9</text>
<text x="87.4" y="56.8">12</text>
<text x="87.4" y="58.5">15</text>
<text x="90.8" y="58.4">Addr13</text>
<text x="90.8" y="56.7">Addr12</text>
<text x="90.8" y="55">Addr11</text>
<text x="102.6" y="55">Addr5</text>
<text x="102.6" y="56.7">Addr6</text>
<text x="102.6" y="58.4">Addr7</text>
<text x="110.3" y="55.1">6</text>
<text x="110.3" y="56.8">5</text>
<text x="110.3" y="58.5">4</text>
<text x="113.6" y="54.2">A3</text>
<text x="113.6" y="55.9">A4</text>
<text x="113.6" y="57.6">A5</text>
<text x="113.6" y="59.3">A6</text>
<text x="123.7" y="54.2">D3</text>
<text x="123.7" y="55.9">D4</text>
<text x="123.7" y="57.6">D5</text>
<text x="123.7" y="59.3">D6</text>
<text x="128" y="55.1">16Addr/Data12</text>
<text x="128" y="56.8">17Addr/Data13</text>
<text x="128" y="58.5">18Addr/Data14</text>
<text x="63.7" y="61.8">Addr/Data15</text>
<text x="63.7" y="60.1">Addr/Data14</text>
<text x="72.3" y="60.2">17</text>
<text x="72.3" y="61.9">18</text>
<text x="73.1" y="65.3">1</text>
<text x="76.4" y="61">D6</text>
<text x="76.4" y="62.7">D7</text>
<text x="83" y="61">Q6</text>
<text x="83" y="62.7">Q7</text>
<text x="87.4" y="60.2">16</text>
<text x="87.4" y="61.9">19</text>
<text x="90.8" y="61.8">Addr15</text>
<text x="90.8" y="60.1">Addr14</text>
<text x="102.6" y="60.1">Addr8</text>
<text x="102.6" y="61.8">Addr9</text>
<text x="102.6" y="63.5">Addr10</text>
<text x="102.6" y="65.2">Addr11</text>
<text x="109.5" y="61.9">25</text>
<text x="109.5" y="63.6">24</text>
<text x="109.5" y="65.3">21</text>
<text x="110.3" y="60.2">3</text>
<text x="113.6" y="61">A7</text>
<text x="113.6" y="62.7">A8</text>
<text x="113.6" y="64.4">A9</text>
<text x="123.7" y="61">D7</text>
<text x="128" y="60.2">19Addr/Data15</text>
<text x="72.3" y="67">11</text>
<text x="75.4" y="70.4">74LS373</text>
<text x="76.4" y="66.1">OE</text>
<text x="76.4" y="67.8">LE</text>
<text x="102.6" y="66.8">Addr12</text>
<text x="102.6" y="68.5">Addr13</text>
<text x="102.6" y="70.2">Addr14</text>
<text x="102.6" y="71.9">Addr15</text>
<text x="109.5" y="67">23</text>
<text x="109.5" y="70.4">26</text>
<text x="110.3" y="68.7">2</text>
<text x="113.6" y="66.1">A10</text>
<text x="113.6" y="67.8">A11</text>
<text x="113.6" y="69.5">A12</text>
<text x="113.6" y="71.2">A13</text>
<text x="216.7" y="68.6">CE1</text>
<text x="225.2" y="68.6">CE0</text>
<text x="100.8" y="76.2">CE1</text>
<text x="101.1" y="77.9">WR</text>
<text x="109.5" y="75.4">20</text>
<text x="109.5" y="77.1">27</text>
<text x="110.3" y="72.1">1</text>
<text x="113.6" y="76.2">CE</text>
<text x="113.6" y="77.9">WE</text>
<text x="113.6" y="72.9">A14</text>
<text x="101.4" y="79.6">RD</text>
<text x="109.5" y="78.8">22</text>
<text x="112.6" y="82.2">62256</text>
<text x="113.6" y="79.6">OE</text>
<text x="53.5" y="96.6">Data[0..15]</text>
<text x="55.2" y="107.5">Data3</text>
<text x="55.2" y="105.8">Data2</text>
<text x="55.2" y="104.1">Data1</text>
<text x="55.2" y="102.4">Data0</text>
<text x="60.4" y="102.5">18</text>
<text x="60.4" y="104.2">16</text>
<text x="60.4" y="105.9">14</text>
<text x="60.4" y="107.6">12</text>
<text x="64.5" y="103.3">Y0</text>
<text x="64.5" y="105">Y1</text>
<text x="64.5" y="106.7">Y2</text>
<text x="71.3" y="103.3">A0</text>
<text x="71.3" y="105">A1</text>
<text x="71.3" y="106.7">A2</text>
<text x="75.5" y="102.5">2</text>
<text x="75.5" y="104.2">4</text>
<text x="75.5" y="105.9">6</text>
<text x="75.5" y="107.6">8</text>
<text x="180.7" y="103.3">South-North Light</text>
<text x="203.7" y="103.3">East-West Light</text>
<text x="64.5" y="108.4">Y3</text>
<text x="71" y="111.8">OE</text>
<text x="71.3" y="108.4">A3</text>
<text x="75.5" y="111">1</text>
<text x="185.1" y="111.3">LED-RED</text>
<text x="207.1" y="111.3">LED-RED</text>
<text x="63.5" y="114.4">74LS244</text>
<text x="153.4" y="118.6">Data[0..15]</text>
<text x="185.1" y="118.1">LED-YELLOW</text>
<text x="207.1" y="118.1">LED-YELLOW</text>
<text x="55.2" y="124.4">Data5</text>
<text x="55.2" y="122.7">Data4</text>
<text x="61.2" y="122.9">9</text>
<text x="61.2" y="124.5">7</text>
<text x="64.5" y="123.7">Y0</text>
<text x="64.5" y="125.3">Y1</text>
<text x="71.3" y="123.7">A0</text>
<text x="71.3" y="125.3">A1</text>
<text x="75.5" y="122.9">11</text>
<text x="75.5" y="124.5">13</text>
<text x="155.1" y="124.4">Data0</text>
<text x="161.1" y="124.5">3</text>
<text x="164.4" y="125.3">D0</text>
<text x="171" y="125.3">Q0</text>
<text x="175.4" y="124.5">2</text>
<text x="185.1" y="124.9">LED-GREEN</text>
<text x="207.1" y="124.9">LED-GREEN</text>
<text x="55.2" y="127.8">Data7</text>
<text x="55.2" y="126.1">Data6</text>
<text x="61.2" y="126.2">5</text>
<text x="61.2" y="127.9">3</text>
<text x="64.5" y="127">Y2</text>
<text x="64.5" y="128.7">Y3</text>
<text x="71.3" y="127">A2</text>
<text x="71.3" y="128.7">A3</text>
<text x="75.5" y="126.2">15</text>
<text x="75.5" y="127.9">17</text>
<text x="75.5" y="131.3">19</text>
<text x="155.1" y="131.2">Data4</text>
<text x="155.1" y="129.5">Data3</text>
<text x="155.1" y="127.8">Data2</text>
<text x="155.1" y="126.1">Data1</text>
<text x="160.3" y="131.3">13</text>
<text x="161.1" y="126.2">4</text>
<text x="161.1" y="127.9">7</text>
<text x="161.1" y="129.6">8</text>
<text x="164.4" y="127">D1</text>
<text x="164.4" y="128.7">D2</text>
<text x="164.4" y="130.4">D3</text>
<text x="171" y="127">Q1</text>
<text x="171" y="128.7">Q2</text>
<text x="171" y="130.4">Q3</text>
<text x="175.4" y="126.2">5</text>
<text x="175.4" y="127.9">6</text>
<text x="175.4" y="129.6">9</text>
<text x="175.4" y="131.3">12</text>
<text x="63.5" y="134.7">74LS244</text>
<text x="71" y="132.1">OE</text>
<text x="88.7" y="133.3" transform="rotate(-90 88.7 133.3)">1</text>
<text x="90.4" y="133.3" transform="rotate(-90 90.4 133.3)">2</text>
<text x="92.1" y="133.3" transform="rotate(-90 92.1 133.3)">3</text>
<text x="93.8" y="133.3" transform="rotate(-90 93.8 133.3)">4</text>
<text x="95.5" y="133.3" transform="rotate(-90 95.5 133.3)">5</text>
<text x="97.2" y="133.3" transform="rotate(-90 97.2 133.3)">6</text>
<text x="98.9" y="133.3" transform="rotate(-90 98.9 133.3)">7</text>
<text x="100.6" y="133.3" transform="rotate(-90 100.6 133.3)">8</text>
<text x="155.1" y="136.3">Data7</text>
<text x="155.1" y="134.6">Data6</text>
<text x="155.1" y="132.9">Data5</text>
<text x="160.3" y="133">14</text>
<text x="160.3" y="134.7">17</text>
<text x="160.3" y="136.4">18</text>
<text x="164.4" y="132.1">D4</text>
<text x="164.4" y="133.8">D5</text>
<text x="164.4" y="135.5">D6</text>
<text x="164.4" y="137.2">D7</text>
<text x="171" y="132.1">Q4</text>
<text x="171" y="133.8">Q5</text>
<text x="171" y="135.5">Q6</text>
<text x="171" y="137.2">Q7</text>
<text x="175.4" y="133">15</text>
<text x="175.4" y="134.7">16</text>
<text x="175.4" y="136.4">19</text>
<text x="47.6" y="144">Device1</text>
<text x="103.6" y="138.7">DIPSW_8</text>
<text x="125.5" y="138.9">Device2</text>
<text x="128.2" y="142.3">WR</text>
<text x="160.3" y="139.8">11</text>
<text x="161.1" y="141.5">1</text>
<text x="164.4" y="140.6">CLK</text>
<text x="164.4" y="142.3">MR</text>
<text x="192" y="143.4" transform="rotate(-90 192 143.4)">9</text>
<text x="193.7" y="143.4" transform="rotate(-90 193.7 143.4)">8</text>
<text x="195.4" y="143.4" transform="rotate(-90 195.4 143.4)">7</text>
<text x="197.1" y="143.4" transform="rotate(-90 197.1 143.4)">6</text>
<text x="198.8" y="143.4" transform="rotate(-90 198.8 143.4)">5</text>
<text x="200.5" y="143.4" transform="rotate(-90 200.5 143.4)">4</text>
<text x="202.2" y="143.4" transform="rotate(-90 202.2 143.4)">3</text>
<text x="203.9" y="143.4" transform="rotate(-90 203.9 143.4)">2</text>
<text x="207.3" y="143.4" transform="rotate(-90 207.3 143.4)">1</text>
<text x="50.6" y="147.4">RD</text>
<text x="63.5" y="149.9">OR</text>
<text x="88.7" y="145" transform="rotate(-90 88.7 145)">16</text>
<text x="90.4" y="145" transform="rotate(-90 90.4 145)">15</text>
<text x="92.1" y="145" transform="rotate(-90 92.1 145)">14</text>
<text x="93.8" y="145" transform="rotate(-90 93.8 145)">13</text>
<text x="95.5" y="145" transform="rotate(-90 95.5 145)">12</text>
<text x="97.2" y="144.9" transform="rotate(-90 97.2 144.9)">11</text>
<text x="98.9" y="145" transform="rotate(-90 98.9 145)">10</text>
<text x="100.6" y="144.2" transform="rotate(-90 100.6 144.2)">9</text>
<text x="141.4" y="144.9">NOR</text>
<text x="163.4" y="144.9">74LS273</text>
<text x="190.5" y="153.3">RESPACK-8</text>
</g>
<g font-size="1">
<text x="88.3" y="137.4" transform="rotate(-90 88.3 137.4)">ON</text>
<text x="88.3" y="141" transform="rotate(-90 88.3 141)">OFF</text>
</g>
</svg>
